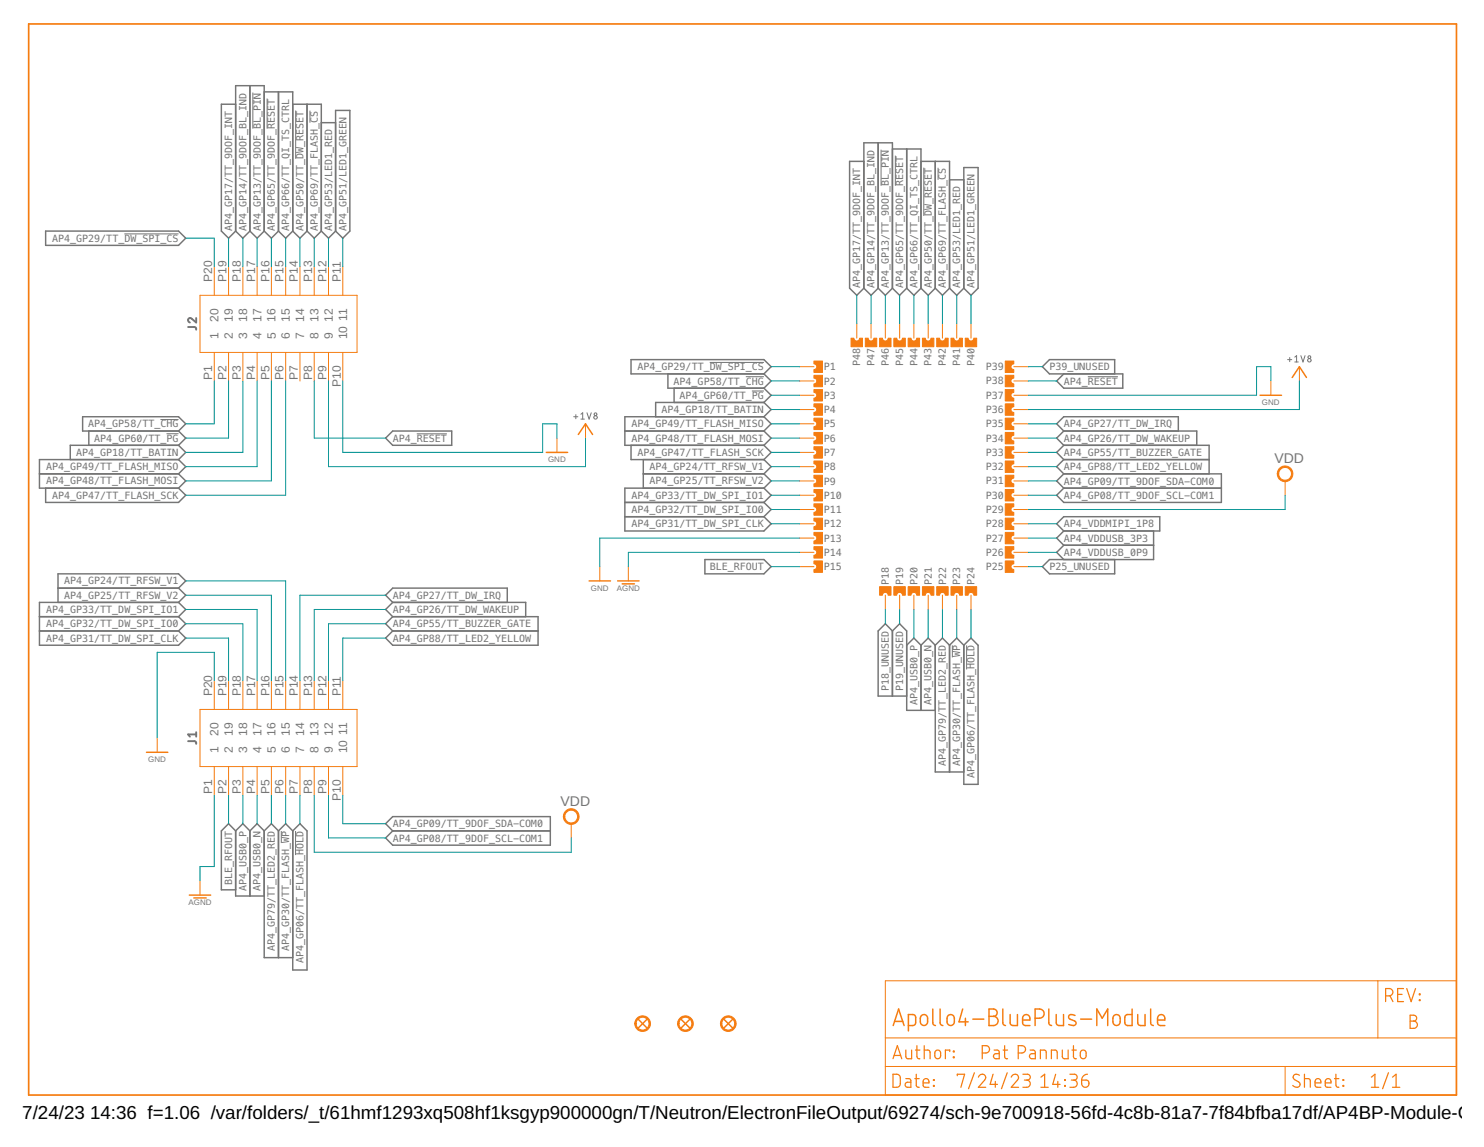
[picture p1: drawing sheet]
<svg xmlns="http://www.w3.org/2000/svg" width="279mm" height="216mm" viewBox="0 0 279 216" stroke-linecap="round" stroke-linejoin="round" font-family="sans-serif">
<g fill="none" stroke="#757575" stroke-width=".19">
<path d="M47.6 17.4v6.8M50.3 18.5v5.7M55.7 20.8v9.1M58.4 20.8v2.3M165.9 28.2v6.8M168.6 29.3v5.7M173.9 31.6v9M176.6 31.6v2.2M23.4 44h10.2M30.2 79h3.4M108 78.4h.8M108.4 78v.8"/>
<path d="M109.4 78l.3-.3v1.2M109.4 78.9h.6M110.5 77.7l.4 1.2 .4-1.2M133.6 68.2h10.2M140.4 70.9h3.4M141.6 73.6h2.2M204.8 70.9h5.7M242.4 67.7h.8M242.8 67.3v.8M243.8 67.2l.3-.2v1.1M243.8 68.1h.6M244.9 67l.4 1.1 .4-1.1"/>
<path d="M31.3 81.6h2.3M78.5 81.7h5.6M179.3 121.5v2.2M182 121.5v4.5M53 156.4v2.3M55.6 156.4v4.6"/>
<circle cx="112.1" cy="78" r=".26"/>
<circle cx="112.1" cy="78.6" r=".33"/>
<circle cx="246.5" cy="67.2" r=".26"/>
<circle cx="246.5" cy="67.8" r=".33"/>
</g>
<path d="M36.9 59.9v.8l-.8-.7a.42 .42 0 0 0-.7 .1 .42 .42 0 0 0 .4 .6M35.4 61.6h1.2l.3 .1v.4M35.4 139.5h1.3l.2 .2v.3M36.9 137.8v.9M36.9 138.2h-1.5l.4 .5" fill="none" stroke="#757575" stroke-width=".36"/>
<g fill="none" stroke="#757575" stroke-width=".28">
<path d="M44.4 19.6h-2.7v23.9l1.3 1.3 1.4-1.3M47.1 16.1v27.4M49.7 17.3h5.4v26.2M52.4 17.3v26.2M55.1 19.6h5.4v23.9M57.8 19.6v23.9M60.5 23.1h2.7M63.2 20.8h2.7v22.7l-1.4 1.3-1.3-1.3zM162.6 30.4h-2.6v23.9l1.3 1.3 1.3-1.3M165.3 26.9v27.4M168 28h5.4v26.3M170.7 28v26.3"/>
<path d="M173.4 30.4h5.4v23.9M176.1 30.4v23.9M178.8 33.8h2.7M181.5 31.5h2.6v22.8l-1.3 1.3-1.3-1.3zM8.6 43.5h25l1.4 1.3-1.4 1.4h-25zM44.4 43.5v-27.4h5.3v27.4M44.4 43.5l1.3 1.3 1.4-1.3M47.1 43.5l1.3 1.3 1.3-1.3M49.7 43.5l1.4 1.3 1.3-1.3M52.4 43.5l1.4 1.3 1.3-1.3M55.1 43.5l1.4 1.3 1.3-1.3M57.8 43.5l1.4 1.3 1.3-1.3"/>
<path d="M60.5 43.5l1.3 1.3 1.4-1.3M162.6 54.3v-27.4h5.4v27.4M162.6 54.3l1.4 1.3 1.3-1.3M165.3 54.3l1.4 1.3 1.3-1.3M168 54.3l1.4 1.3 1.3-1.3M170.7 54.3l1.4 1.3 1.3-1.3M173.4 54.3l1.4 1.3 1.3-1.3M176.1 54.3l1.3 1.3 1.4-1.3M178.8 54.3l1.3 1.3 1.4-1.3M15.6 78.4h18l1.4 1.4-1.4 1.3h-18zM118.8 67.7h25l1.4 1.3-1.4 1.4h-25zM125.8 70.4v2.7h18"/>
<path d="M126.9 73.1v2.7M143.8 78.4h-26.2v5.4h26.2M143.8 78.4l1.4 1.4-1.4 1.3M143.8 73.1l1.4 1.3-1.4 1.4M143.8 75.8h-20.4v2.6M143.8 70.4l1.4 1.3-1.4 1.4M143.8 75.8l1.4 1.3-1.4 1.3M200.3 70.4l-1.4 1.3 1.4 1.4h11.1v-2.7h-13.8l-1.3-1.4 1.3-1.3h12.3v2.7M7.4 89.2h26.2M8.6 91.9v2.7h25l1.4-1.4-1.4-1.3M16.7 81.1v2.7M33.6 83.8h-20.4v2.7"/>
<path d="M33.6 86.5h-26.2v5.4h26.2M33.6 81.1l1.4 1.4-1.4 1.3M33.6 83.8l1.4 1.4-1.4 1.3M33.6 89.2l1.4 1.3-1.4 1.4M33.6 86.5l1.4 1.3-1.4 1.4M72.6 82.5l1.3-1.4h11.1v2.7h-11.1zM117.6 97.3h26.2M117.6 81.1h26.2M117.6 94.6h26.2M118.8 83.8v2.7h25M121.1 89.2h22.7M121.1 86.5v5.4"/>
<path d="M143.8 91.9h-26.2v8h26.2l1.4-1.3-1.4-1.3M143.8 91.9l1.4 1.3-1.4 1.4M143.8 89.2l1.4 1.3-1.4 1.4M143.8 81.1l1.4 1.4-1.4 1.3M143.8 94.6l1.4 1.3-1.4 1.4M143.8 83.8l1.4 1.4-1.4 1.3M143.8 86.5l1.4 1.3-1.4 1.4M198.9 98.6l1.4-1.3h18.1v2.6h-18.1zM200.3 99.9l-1.4 1.4 1.4 1.3M200.3 81.1h25v2.7M200.3 83.8h27.3v5.4M200.3 89.2h29.7v5.4h-29.7l-1.4-1.4 1.4-1.3"/>
<path d="M200.3 81.1l-1.4-1.3 1.4-1.4h21.5v2.7M200.3 81.1l-1.4 1.4 1.4 1.3M200.3 86.5l-1.4 1.3 1.4 1.4M200.3 86.5h27.3M200.3 91.9h29.7M200.3 83.8l-1.4 1.4 1.4 1.3M200.3 89.2l-1.4 1.3 1.4 1.4M217.2 99.9v5.4h-19.6l-1.3 1.4 1.3 1.3h12.3v-2.7M7.4 116.1h26.2M7.4 118.8h26.2M10.9 110.7h22.7M33.6 110.7l1.4-1.4-1.4-1.3h-22.7v5.4"/>
<path d="M33.6 113.4h-26.2v8.1h26.2l1.4-1.4-1.4-1.3M33.6 110.7l1.4 1.3-1.4 1.4M33.6 116.1l1.4 1.3-1.4 1.4M33.6 113.4l1.4 1.3-1.4 1.4M73.9 113.4l-1.3-1.4 1.3-1.3h21.6v2.7M73.9 113.4h25.1v2.7M73.9 113.4l-1.3 1.3 1.3 1.4M73.9 116.1h27.4v5.4h-27.4l-1.3-1.4 1.3-1.3M73.9 118.8h27.4M73.9 116.1l-1.3 1.3 1.3 1.4M132.7 105.3h11.1l1.4 1.4-1.4 1.3h-11.1zM168 118.8l1.4-1.4 1.3 1.4v14.9h5.4"/>
<path d="M168 118.8v12.2M168 118.8l-1.3-1.4-1.4 1.4v12.2h5.4M200.3 102.6l-1.4 1.4 1.4 1.3M200.3 102.6h16.9M170.7 121.5l1.4-1.4 1.3 1.4M173.4 121.5l1.4-1.4 1.3 1.4M173.4 121.5v12.2M176.1 121.5l1.3-1.4 1.4 1.4M176.1 121.5v23.8h5.4M178.8 121.5v23.8M178.8 121.5l1.3-1.4 1.4 1.4M182.8 120.1l1.3 1.4v26.1h-2.6v-26.1z"/>
<path d="M44.4 156.4l-1.4-1.4-1.3 1.4v11.1h2.7M44.4 156.4v12.3h5.3M44.4 156.4l1.3-1.4 1.4 1.4M47.1 156.4l1.3-1.4 1.3 1.4M47.1 156.4v12.3M49.7 156.4v23.9h5.4M49.7 156.4l1.4-1.4 1.3 1.4M52.4 156.4v23.9M52.4 156.4l1.4-1.4 1.3 1.4M56.5 155l1.3 1.4v26.2h-2.7v-26.2zM72.6 155l1.3-1.3h29.7v5.4h-29.7l-1.3-1.4 1.3-1.3zM73.9 156.4h29.7"/>
</g>
<path d="M5.4 4.5h268.8v201.6h-268.8z" fill="none" stroke="#f57c10" stroke-width=".32"/>
<g fill="none" stroke="#f57c10" stroke-width=".23">
<path d="M168.1 199.3l.9-2.5 .8 2.5M168.3 198.7h1.3M170.5 197.7v1.2l.2 .3 .3 .1h.6v-1.6M172.4 197.7h.8M172.6 196.8v2.1l.2 .3 .4 .1M174 197.7l1 .1 .1 .3v1.2M174 196.8v2.5M176.1 197.8l.5-.1a.91 .91 0 0 1 .5 .8 .91 .91 0 0 1-.5 .8l-.3-.1-.3-.3zM178.8 197.9v-.2h-.8v1.6M179.5 197.8h.1v.2h-.1zM179.5 198.9h.1v.2h-.1zM184.9 198.2h.7a.69 .69 0 0 0 .7-.7 .69 .69 0 0 0-.7-.7h-.7v2.5"/>
<path d="M187.2 197.7h.7l.2 .2v1.4h-.6a.48 .48 0 0 1-.5-.5 .48 .48 0 0 1 .5-.5h.6M188.9 197.7h.8M189.1 196.8l.1 2.2 .2 .3h.3M191.7 198.2h.7a.69 .69 0 0 0 .7-.7 .69 .69 0 0 0-.7-.7h-.7v2.5M194 197.7h.7l.2 .4v1.2h-.6a.48 .48 0 0 1-.5-.5 .48 .48 0 0 1 .5-.5h.6M195.9 199.3v-1.6l1 .1 .1 1.5M198 199.3v-1.6l.9 .1 .2 .3v1.2M200 197.7v1.2l.1 .3 .3 .1h.7v-1.6M201.8 197.7h.8M202.1 196.8v2.1l.1 .3 .4 .1M203.5 197.8l.5-.1a.93 .93 0 0 1 0 1.6l-.3-.1a1.13 1.13 0 0 1-.2-1.4zM260.9 187.5h.7a.69 .69 0 0 0 .7-.7 .69 .69 0 0 0-.7-.7h-.7v2.4"/>
<path d="M261.7 187.5l.6 1M263.1 187.2h.9M264.2 186.1h-1.1v2.4h1.1M264.9 186.1l.8 2.4 .8-2.4M265.5 191.1h.7a.55 .55 0 0 1 .5 .5 .55 .55 0 0 1-.5 .6 .69 .69 0 0 1 .7 .7 .69 .69 0 0 1-.7 .7h-.7zM265.5 192.2h.7M267.2 187.1h.2v.1h-.2zM267.2 188.2h.2v.1h-.2zM168.1 202.2h.9l.5 .5v1.5l-.5 .4-.9 .1zM170.5 203l.7 .1 .3 .2v1.4h-.6a.48 .48 0 0 1-.5-.5 .48 .48 0 0 1 .5-.5h.6M172.2 203h.9M172.5 202.2v2.2l.3 .2 .3 .1"/>
<path d="M173.8 203.8h1.1a.58 .58 0 0 0-.4-.8 .58 .58 0 0 0-.7 .6l.1 1 1 .1M175.7 204.3h.2v.2h-.2zM175.7 203.2h.2v.2h-.2zM180.2 202.5v-.3h1.4l-.7 2.5M183.5 201.9l-1.1 3M184.2 202.8a.67 .67 0 0 1 1-.6 .67 .67 0 0 1 .2 1.1l-1.2 1.4h1.4M187 202.2l-.6 1.9h1.4M187.4 203.6v1.1M189.6 201.9l-1 3M190.4 202.8a.68 .68 0 0 1 1-.6 .68 .68 0 0 1 .2 1.1l-1.2 1.4h1.4M192.6 202.2h.8a.55 .55 0 0 1 .6 .6 .55 .55 0 0 1-.6 .5h-.5M193.3 203.3a.68 .68 0 0 1 .7 .7 .68 .68 0 0 1-.7 .7h-.7"/>
<path d="M196 204.7h1.4M196 202.8l.7-.6v2.5M198.8 202.2l-.6 1.9h1.4M199.2 203.6v1.1M200.4 203.2h.2v.2h-.2zM200.4 204.3h.2v.2h-.2zM201.4 202.2h.9a.55 .55 0 0 1 .5 .6 .55 .55 0 0 1-.5 .5h-.6M202.1 203.3a.68 .68 0 0 1 .7 .7 .68 .68 0 0 1-.7 .7h-.7M203.6 203.3h.9a.69 .69 0 0 1 .5 .8 .69 .69 0 0 1-.7 .6 .69 .69 0 0 1-.7-.7zM204.7 202.2a1.12 1.12 0 0 0-1.1 1.1M244.6 202.4a.62 .62 0 0 0-.9-.1 .62 .62 0 0 0 0 .9l.8 .4a.59 .59 0 0 1 .1 .9 .59 .59 0 0 1-.8 .1l-.4-.3M245.6 203l.8 .1 .3 .2v1.4"/>
<path d="M245.6 202.2v2.5M247.6 203.8h1.1a.58 .58 0 0 0-.4-.8 .58 .58 0 0 0-.7 .6l.1 1 1 .1M249.5 203.8h1.1a.57 .57 0 0 0-.4-.8 .57 .57 0 0 0-.7 .6l.1 1 1 .1M251.2 203h.9M251.5 202.2v2.1l.2 .3 .4 .1M252.9 204.3h.1v.2h-.1zM252.9 203.2h.1v.2h-.1zM258.2 204.7h1.4M258.2 202.8l.7-.6v2.5M261.4 201.9l-1.1 3M262.2 204.7h1.3M262.2 202.8l.6-.6v2.5"/>
</g>
<g fill="none" stroke="#f57c10" stroke-width=".28">
<path d="M237.2 74.4h4.1M243.3 71.1l1.3-2.1 1.4 2.1M102.8 85.2h4.1M108.9 81.8l1.3-2 1.4 2M110.9 109.3h4M116.3 109.3h4M117.1 109.9h2.3M27.6 141.6h4M35.6 168.5h4.1M36.5 169h2.3M120.2 191.9l1.6 1.6M121.8 191.9l-1.6 1.6"/>
<path d="M128.2 191.9l1.7 1.6M129.9 191.9l-1.7 1.6M136.3 191.9l1.6 1.6M137.9 191.9l-1.6 1.6M168.2 193l1-3.1 1 3.1M168.4 192.3h1.6M171 193h.9l.4-.2 .1-1.3a.54 .54 0 0 0-.5-.5h-.9v3.1M173.4 191.3a.69 .69 0 0 1 .8-.3 .69 .69 0 0 1 .4 .7v.6a.69 .69 0 0 1-.6 .7 .69 .69 0 0 1-.7-.7zM175.6 189.9v2.8l.5 .3M177 189.9v2.8l.2 .2 .3 .1M178.6 191.1l.4-.1 .4 .1a1.37 1.37 0 0 1 0 1.8 .67 .67 0 0 1-.7 .1 .67 .67 0 0 1-.4-.7v-.8zM181.3 189.9l-.7 2.4h1.7"/>
<path d="M181.8 191.7v1.3M183.2 191.8h2M186.2 189.9h.9a.69 .69 0 0 1 .6 .7 .69 .69 0 0 1-.6 .7 .87 .87 0 0 1 .8 .9 .87 .87 0 0 1-.8 .8h-.9zM186.2 191.3h.9M188.8 189.9v2.8l.5 .3M190.2 191v1.7l.2 .2 .3 .1h.9v-2M192.5 192h1.4a.72 .72 0 0 0-.5-1 .72 .72 0 0 0-.9 .7l.1 1.1 .4 .2h.9M194.9 191.7a1.53 1.53 0 0 0 1.5-.3 .87 .87 0 0 0 .1-1 .87 .87 0 0 0-.8-.5h-.8v3.1M197.5 189.9v2.8l.2 .2 .3 .1M198.9 191v1.7l.5 .3h.8v-2M202.4 191.1l-.5-.1a.47 .47 0 0 0-.7 .2 .47 .47 0 0 0 .3 .6l.8 .4a.45 .45 0 0 1 .3 .5 .45 .45 0 0 1-.5 .3l-.9-.2M203.5 191.8h2"/>
<path d="M206.5 193v-3.1l1 1.8 1.1-1.8v3.1M209.8 191.1l.4-.1a.67 .67 0 0 1 .7 .7 1.19 1.19 0 0 1-.3 1.2 .68 .68 0 0 1-.7 .1 .68 .68 0 0 1-.4-.7 1.27 1.27 0 0 1 .3-1.2zM213.1 189.9v3.1l-1.1-.1-.2-.4 .1-1.3 .2-.2h1M214.2 191v1.7l.2 .2 .3 .1h.9v-2M216.6 189.9l.1 2.8 .4 .3M217.9 192h1.4a.72 .72 0 0 0-.5-1 .72 .72 0 0 0-.9 .7l.1 1.1 .5 .2h.8"/>
</g>
<g fill="none" stroke="#f57c10" stroke-width=".19">
<path d="M37.7 55.6h29.5v10.7h-29.5zM40.3 50.2v5.4M43 50.2v5.4M45.7 50.2v5.4M48.4 50.2v5.4M51.1 50.2v5.4M53.8 50.2v5.4M56.5 50.2v5.4M59.2 50.2v5.4M61.8 50.2v5.4M64.5 50.2v5.4M40.3 66.3v5.4"/>
<path d="M43 66.3v5.4M45.7 66.3v5.4M48.4 66.3v5.4M51.1 66.3v5.4M53.8 66.3v5.4M56.5 66.3v5.4M59.2 66.3v5.4M61.8 66.3v5.4M64.5 66.3v5.4M110.2 79.8v2.7M150.6 69h2.6M150.6 71.7h2.6"/>
<path d="M150.6 74.4h2.6M150.6 77.1h2.6M150.6 79.8h2.6M161.3 61v2.6M164 61v2.6M166.7 61v2.6M169.4 61v2.6M172.1 61v2.6M174.8 61v2.6M177.4 61v2.6M180.1 61v2.6M182.8 61v2.6"/>
<path d="M190.9 69h2.7M190.9 71.7h2.7M190.9 74.4h2.7M190.9 77.1h2.7M190.9 79.8h2.7M239.3 71.7v2.7M244.6 69v2.7M104.9 82.5v2.7M150.6 82.5h2.6M150.6 85.2h2.6M150.6 87.8h2.6M150.6 90.5h2.6"/>
<path d="M150.6 93.2h2.6M150.6 95.9h2.6M150.6 98.6h2.6M190.9 82.5h2.7M190.9 85.2h2.7M190.9 87.8h2.7M190.9 90.5h2.7M190.9 93.2h2.7M190.9 95.9h2.7M190.9 98.6h2.7M242 90.5v2.7M112.9 106.7v2.6"/>
<path d="M118.3 106.7v2.6M150.6 101.3h2.6M150.6 104h2.6M150.6 106.7h2.6M166.7 112v2.7M169.4 112v2.7M172.1 112v2.7M174.8 112v2.7M177.4 112v2.7M180.1 112v2.7M182.8 112v2.7M190.9 101.3h2.7"/>
<path d="M190.9 104h2.7M190.9 106.7h2.7M29.6 138.9v2.7M37.7 133.5h29.5v10.8h-29.5zM40.3 128.2v5.3M43 128.2v5.3M45.7 128.2v5.3M48.4 128.2v5.3M51.1 128.2v5.3M53.8 128.2v5.3M56.5 128.2v5.3M59.2 128.2v5.3"/>
<path d="M61.8 128.2v5.3M64.5 128.2v5.3M40.3 144.3v5.4M43 144.3v5.4M45.7 144.3v5.4M48.4 144.3v5.4M51.1 144.3v5.4M53.8 144.3v5.4M56.5 144.3v5.4M59.2 144.3v5.4M61.8 144.3v5.4M64.5 144.3v5.4"/>
<path d="M107.5 155v2.7M37.7 165.8v2.7M166.7 184.6h107.5v21.5h-107.5zM166.7 195.4h107.5M259.4 184.6v10.8M166.7 200.7h107.5M242 200.7v5.4"/>
</g>
<g fill="#f57c10" stroke="#f57c10" stroke-width=".19">
<path d="M119.9 191.7a1.48 1.48 0 0 1 2.3 .2 1.48 1.48 0 0 1-.8 2.2 1.48 1.48 0 0 1-1.9-1.4h.3a1.21 1.21 0 0 1 1.8-1 1.21 1.21 0 0 1 .1 2 1.21 1.21 0 0 1-1.9-.7v-.3h-.3z" fill-rule="evenodd"/>
<path d="M128 191.7a1.48 1.48 0 0 1 2.3 .2 1.48 1.48 0 0 1-.9 2.2 1.48 1.48 0 0 1-1.8-1.4h.2a1.21 1.21 0 0 1 1.8-1 1.21 1.21 0 0 1 .2 2 1.21 1.21 0 0 1-1.9-.7l-.1-.3h-.2z" fill-rule="evenodd"/>
<path d="M136 191.7a1.48 1.48 0 0 1 2.4 .2 1.48 1.48 0 0 1-.9 2.2 1.48 1.48 0 0 1-1.9-1.4h.3a1.21 1.21 0 0 1 1.8-1 1.21 1.21 0 0 1 .1 2 1.21 1.21 0 0 1-1.9-.7v-.3h-.3z" fill-rule="evenodd"/>
<path d="M153.2 68h1.7v2.1h-1.7v-.5a.54 .54 0 0 0 .6-.6 .54 .54 0 0 0-.6-.5z" fill-rule="evenodd"/>
<path d="M153.2 70.6h1.7v2.2h-1.7v-.5a.54 .54 0 0 0 .6-.6 .54 .54 0 0 0-.6-.5z" fill-rule="evenodd"/>
<path d="M153.2 73.3h1.7v2.2h-1.7v-.6a.54 .54 0 0 0 .6-.5 .54 .54 0 0 0-.6-.5z" fill-rule="evenodd"/>
<path d="M153.2 76h1.7v2.2h-1.7v-.6a.54 .54 0 0 0 .6-.5 .54 .54 0 0 0-.6-.5z" fill-rule="evenodd"/>
<path d="M153.2 78.7h1.7v2.2h-1.7v-.6a.54 .54 0 0 0 .6-.5 .54 .54 0 0 0-.6-.6z" fill-rule="evenodd"/>
<path d="M153.2 81.4h1.7v2.1h-1.7v-.5a.54 .54 0 0 0 .6-.5 .54 .54 0 0 0-.6-.6z" fill-rule="evenodd"/>
<path d="M153.2 84.1h1.7v2.1h-1.7v-.5a.54 .54 0 0 0 .6-.5 .54 .54 0 0 0-.6-.6z" fill-rule="evenodd"/>
<path d="M153.2 86.8h1.7v2.1h-1.7v-.5a.54 .54 0 0 0 .6-.6 .54 .54 0 0 0-.6-.5z" fill-rule="evenodd"/>
<path d="M153.2 89.5h1.7v2.1h-1.7v-.5a.54 .54 0 0 0 .6-.6 .54 .54 0 0 0-.6-.5z" fill-rule="evenodd"/>
<path d="M153.2 92.1h1.7v2.2h-1.7v-.5a.54 .54 0 0 0 .6-.6 .54 .54 0 0 0-.6-.5z" fill-rule="evenodd"/>
<path d="M153.2 94.8h1.7v2.2h-1.7v-.6a.54 .54 0 0 0 .6-.5 .54 .54 0 0 0-.6-.5z" fill-rule="evenodd"/>
<path d="M153.2 97.5h1.7v2.2h-1.7v-.6a.54 .54 0 0 0 .6-.5 .54 .54 0 0 0-.6-.5z" fill-rule="evenodd"/>
<path d="M153.2 100.2h1.7v2.2h-1.7v-.6a.54 .54 0 0 0 .6-.5 .54 .54 0 0 0-.6-.6z" fill-rule="evenodd"/>
<path d="M153.2 102.9h1.7v2.2h-1.7v-.6a.54 .54 0 0 0 .6-.5 .54 .54 0 0 0-.6-.6z" fill-rule="evenodd"/>
<path d="M153.2 105.6h1.7v2.1h-1.7v-.5a.54 .54 0 0 0 .6-.5 .54 .54 0 0 0-.6-.6z" fill-rule="evenodd"/>
<path d="M165.6 110.4h2.2v1.6h-.6a.54 .54 0 0 0-.5-.5 .54 .54 0 0 0-.6 .5h-.5z" fill-rule="evenodd"/>
<path d="M168.3 110.4h2.1v1.6h-.5a.54 .54 0 0 0-.5-.5 .54 .54 0 0 0-.6 .5h-.5z" fill-rule="evenodd"/>
<path d="M171 110.4h2.1v1.6h-.5a.54 .54 0 0 0-.5-.5 .54 .54 0 0 0-.6 .5h-.5z" fill-rule="evenodd"/>
<path d="M173.7 110.4h2.1v1.6h-.5a.54 .54 0 0 0-.6-.5 .54 .54 0 0 0-.5 .5h-.5z" fill-rule="evenodd"/>
<path d="M176.4 110.4h2.1v1.6h-.5a.54 .54 0 0 0-.6-.5 .54 .54 0 0 0-.5 .5h-.5z" fill-rule="evenodd"/>
<path d="M179 110.4h2.2v1.6h-.5a.54 .54 0 0 0-.6-.5 .54 .54 0 0 0-.5 .5h-.6z" fill-rule="evenodd"/>
<path d="M181.7 110.4h2.2v1.6h-.6a.54 .54 0 0 0-.5-.5 .54 .54 0 0 0-.5 .5h-.6z" fill-rule="evenodd"/>
<path d="M189.3 102.9h1.6v.5a.54 .54 0 0 0-.6 .6 .54 .54 0 0 0 .6 .5v.6h-1.6z" fill-rule="evenodd"/>
<path d="M189.3 100.2h1.6v.5a.54 .54 0 0 0-.6 .6 .54 .54 0 0 0 .6 .5v.6h-1.6z" fill-rule="evenodd"/>
<path d="M189.3 97.5h1.6v.6a.54 .54 0 0 0-.6 .5 .54 .54 0 0 0 .6 .5v.6h-1.6z" fill-rule="evenodd"/>
<path d="M189.3 94.8h1.6v.6a.54 .54 0 0 0-.6 .5 .54 .54 0 0 0 .6 .5v.6h-1.6z" fill-rule="evenodd"/>
<path d="M189.3 92.1h1.6v.6a.54 .54 0 0 0-.6 .5 .54 .54 0 0 0 .6 .6v.5h-1.6z" fill-rule="evenodd"/>
<path d="M189.3 89.5h1.6v.5a.54 .54 0 0 0-.6 .5 .54 .54 0 0 0 .6 .6v.5h-1.6z" fill-rule="evenodd"/>
<path d="M189.3 86.8h1.6v.5a.54 .54 0 0 0-.6 .5 .54 .54 0 0 0 .6 .6v.5h-1.6z" fill-rule="evenodd"/>
<path d="M189.3 84.1h1.6v.5a.54 .54 0 0 0-.6 .6 .54 .54 0 0 0 .6 .5v.5h-1.6z" fill-rule="evenodd"/>
<path d="M189.3 81.4h1.6v.5a.54 .54 0 0 0-.6 .6 .54 .54 0 0 0 .6 .5v.5h-1.6z" fill-rule="evenodd"/>
<path d="M189.3 78.7h1.6v.5a.54 .54 0 0 0-.6 .6 .54 .54 0 0 0 .6 .5v.6h-1.6z" fill-rule="evenodd"/>
<path d="M189.3 105.6h1.6v.5a.54 .54 0 0 0-.6 .6 .54 .54 0 0 0 .6 .5v.5h-1.6z" fill-rule="evenodd"/>
<path d="M189.3 68h1.6v.5a.54 .54 0 0 0-.6 .5 .54 .54 0 0 0 .6 .6v.5h-1.6z" fill-rule="evenodd"/>
<path d="M189.3 70.6h1.6v.6a.54 .54 0 0 0-.6 .5 .54 .54 0 0 0 .6 .6v.5h-1.6z" fill-rule="evenodd"/>
<path d="M189.3 76h1.6v.6a.54 .54 0 0 0-.6 .5 .54 .54 0 0 0 .6 .5v.6h-1.6z" fill-rule="evenodd"/>
<path d="M189.3 73.3h1.6v.6a.54 .54 0 0 0-.6 .5 .54 .54 0 0 0 .6 .5v.6h-1.6z" fill-rule="evenodd"/>
<path d="M181.7 63.7h.6a.54 .54 0 0 0 .5 .5 .54 .54 0 0 0 .5-.5h.6v1.6h-2.2z" fill-rule="evenodd"/>
<path d="M179 63.7h.6a.54 .54 0 0 0 .5 .5 .54 .54 0 0 0 .6-.5h.5v1.6h-2.2z" fill-rule="evenodd"/>
<path d="M176.4 63.7h.5a.54 .54 0 0 0 .5 .5 .54 .54 0 0 0 .6-.5h.5v1.6h-2.1z" fill-rule="evenodd"/>
<path d="M173.7 63.7h.5a.54 .54 0 0 0 .5 .5 .54 .54 0 0 0 .6-.5h.5v1.6h-2.1z" fill-rule="evenodd"/>
<path d="M171 63.7h.5a.54 .54 0 0 0 .6 .5 .54 .54 0 0 0 .5-.5h.5v1.6h-2.1z" fill-rule="evenodd"/>
<path d="M168.3 63.7h.5a.54 .54 0 0 0 .6 .5 .54 .54 0 0 0 .5-.5h.5v1.6h-2.1z" fill-rule="evenodd"/>
<path d="M165.6 63.7h.5a.54 .54 0 0 0 .6 .5 .54 .54 0 0 0 .5-.5h.6v1.6h-2.2z" fill-rule="evenodd"/>
<path d="M162.9 63.7h.6a.54 .54 0 0 0 .5 .5 .54 .54 0 0 0 .5-.5h.6v1.6h-2.2z" fill-rule="evenodd"/>
<path d="M160.2 63.7h.6a.54 .54 0 0 0 .5 .5 .54 .54 0 0 0 .5-.5h.6v1.6h-2.2z" fill-rule="evenodd"/>
<path d="M240.8 88.2a1.47 1.47 0 0 1 2.4 .2 1.47 1.47 0 0 1-.8 2.2 1.47 1.47 0 0 1-1.9-1.4h.2a1.21 1.21 0 0 1 1.8-1 1.21 1.21 0 0 1 .2 2 1.21 1.21 0 0 1-1.9-.7l-.1-.3h-.2z" fill-rule="evenodd"/>
<path d="M106.4 152.7a1.48 1.48 0 0 1 2.4 .2 1.48 1.48 0 0 1-.8 2.2 1.48 1.48 0 0 1-1.9-1.4h.2a1.21 1.21 0 0 1 1.8-1 1.21 1.21 0 0 1 .2 2 1.21 1.21 0 0 1-1.9-.7l-.1-.3h-.2z" fill-rule="evenodd"/>
</g>
<g fill="none" stroke="#009292" stroke-width=".19">
<path d="M35 44.8h5.3v5.4M43 44.8v5.4M45.7 44.8v5.4M48.4 44.8v5.4M51.1 44.8v5.4M53.8 44.8v5.4M56.5 44.8v5.4M59.2 44.8v5.4M61.8 44.8v5.4M64.5 44.8v5.4M161.3 55.6v5.4M164 55.6v5.4"/>
<path d="M166.7 55.6v5.4M169.4 55.6v5.4M172.1 55.6v5.4M174.8 55.6v5.4M177.4 55.6v5.4M180.1 55.6v5.4M182.8 55.6v5.4M40.3 71.7v8.1h-5.3M43 71.7v10.8h-8M45.7 71.7v13.5h-10.7M48.4 71.7v16.1h-13.4M51.1 71.7v18.8h-16.1"/>
<path d="M53.8 71.7v21.5h-18.8M59.2 71.7v10.8h13.4M61.8 71.7v16.1h48.4v-5.3M64.5 71.7v13.5h37.7v-5.4h2.7v2.7M145.2 74.4h5.4M145.2 69h5.4M145.2 79.8h5.4M145.2 77.1h5.4M145.2 71.7h5.4M193.6 69h2.7M193.6 79.8h5.3M193.6 71.7h5.3"/>
<path d="M239.3 71.7v-2.7h-2.7v5.4h-43M244.6 71.7v5.4h-51M145.2 85.2h5.4M145.2 95.9h5.4M145.2 98.6h5.4M145.2 87.8h5.4M145.2 82.5h5.4M145.2 90.5h5.4M145.2 93.2h5.4M193.6 85.2h5.3M193.6 98.6h5.3M193.6 87.8h5.3"/>
<path d="M193.6 82.5h5.3M193.6 90.5h5.3M193.6 93.2h5.3M242 93.2v2.7h-48.4M35 114.7h13.4v13.5M35 117.4h10.7v10.8M35 112h16.1v16.2M35 109.3h18.8v18.9M72.6 114.7h-13.4v13.5M72.6 117.4h-10.8v10.8M72.6 112h-16.1v16.2M145.2 106.7h5.4"/>
<path d="M150.6 101.3h-37.7v5.4M150.6 104h-32.3v2.7M166.7 114.7v2.7M169.4 114.7v2.7M172.1 114.7v5.4M174.8 114.7v5.4M177.4 114.7v5.4M180.1 114.7v5.4M182.8 114.7v5.4M193.6 101.3h5.3M193.6 104h5.3M193.6 106.7h2.7"/>
<path d="M35 120.1h8v8.1M40.3 128.2v-5.4h-10.7v16.1M72.6 120.1h-8.1v8.1M40.3 149.7v13.4h-2.6v2.7M43 149.7v5.3M45.7 149.7v5.3M48.4 149.7v5.3M51.1 149.7v5.3M53.8 149.7v5.3M56.5 149.7v5.3M59.2 149.7v10.7h48.3v-2.7M61.8 149.7v8h10.8"/>
<path d="M64.5 149.7v5.3h8.1"/>
</g>
<g font-size="3.5">
<text x="4.2" y="210.7">7/24/23</text>
<text x="17" y="210.7">14:36 f=1.06 /var/folders/_t/61hmf1293xq508hf1ksgyp900000gn/T/Neutron/ElectronFileOutput/69274/sch-9e700918-56fd-4c8b-81a7-7f84bfba17df/AP4BP-Module-Carr</text>
</g>
<g font-size="2.6" fill="#757575">
<text x="239.9" y="87.2">VDD</text>
<text x="105.5" y="151.7">VDD</text>
</g>
<g font-size="2.3" fill="#757575">
<text x="40" y="53.1" transform="rotate(-90 40 53.1)">P20</text>
<text x="42.7" y="53.1" transform="rotate(-90 42.7 53.1)">P19</text>
<text x="45.3" y="53.1" transform="rotate(-90 45.3 53.1)">P18</text>
<text x="48" y="53.1" transform="rotate(-90 48 53.1)">P17</text>
<text x="50.7" y="53.1" transform="rotate(-90 50.7 53.1)">P16</text>
<text x="53.4" y="53.1" transform="rotate(-90 53.4 53.1)">P15</text>
<text x="56.1" y="53.1" transform="rotate(-90 56.1 53.1)">P14</text>
<text x="58.8" y="53.1" transform="rotate(-90 58.8 53.1)">P13</text>
<text x="61.5" y="53.1" transform="rotate(-90 61.5 53.1)">P12</text>
<text x="64.2" y="53.1" transform="rotate(-90 64.2 53.1)">P11</text>
<text x="41.1" y="60.6" transform="rotate(-90 41.1 60.6)">20</text>
<text x="41.1" y="63.9" transform="rotate(-90 41.1 63.9)">1</text>
<text x="43.8" y="60.6" transform="rotate(-90 43.8 60.6)">19</text>
<text x="43.8" y="63.9" transform="rotate(-90 43.8 63.9)">2</text>
<text x="46.5" y="60.6" transform="rotate(-90 46.5 60.6)">18</text>
<text x="46.5" y="63.9" transform="rotate(-90 46.5 63.9)">3</text>
<text x="49.2" y="60.6" transform="rotate(-90 49.2 60.6)">17</text>
<text x="49.2" y="63.9" transform="rotate(-90 49.2 63.9)">4</text>
<text x="51.9" y="60.6" transform="rotate(-90 51.9 60.6)">16</text>
<text x="51.9" y="63.9" transform="rotate(-90 51.9 63.9)">5</text>
<text x="54.6" y="60.6" transform="rotate(-90 54.6 60.6)">15</text>
<text x="54.6" y="63.9" transform="rotate(-90 54.6 63.9)">6</text>
<text x="57.3" y="60.6" transform="rotate(-90 57.3 60.6)">14</text>
<text x="57.3" y="63.9" transform="rotate(-90 57.3 63.9)">7</text>
<text x="60" y="60.6" transform="rotate(-90 60 60.6)">13</text>
<text x="60" y="63.9" transform="rotate(-90 60 63.9)">8</text>
<text x="62.6" y="60.6" transform="rotate(-90 62.6 60.6)">12</text>
<text x="62.7" y="63.9" transform="rotate(-90 62.7 63.9)">9</text>
<text x="65.3" y="60.4" transform="rotate(-90 65.3 60.4)">11</text>
<text x="65.3" y="63.9" transform="rotate(-90 65.3 63.9)">10</text>
<text x="40" y="71.6" transform="rotate(-90 40 71.6)">P1</text>
<text x="42.7" y="71.6" transform="rotate(-90 42.7 71.6)">P2</text>
<text x="45.3" y="71.6" transform="rotate(-90 45.3 71.6)">P3</text>
<text x="48" y="71.6" transform="rotate(-90 48 71.6)">P4</text>
<text x="50.7" y="71.6" transform="rotate(-90 50.7 71.6)">P5</text>
<text x="53.4" y="71.6" transform="rotate(-90 53.4 71.6)">P6</text>
<text x="56.1" y="71.6" transform="rotate(-90 56.1 71.6)">P7</text>
<text x="58.8" y="71.6" transform="rotate(-90 58.8 71.6)">P8</text>
<text x="61.5" y="71.6" transform="rotate(-90 61.5 71.6)">P9</text>
<text x="64.2" y="72.8" transform="rotate(-90 64.2 72.8)">P10</text>
<text x="40" y="131.1" transform="rotate(-90 40 131.1)">P20</text>
<text x="42.7" y="131.1" transform="rotate(-90 42.7 131.1)">P19</text>
<text x="45.3" y="131.1" transform="rotate(-90 45.3 131.1)">P18</text>
<text x="48" y="131.1" transform="rotate(-90 48 131.1)">P17</text>
<text x="50.7" y="131.1" transform="rotate(-90 50.7 131.1)">P16</text>
<text x="53.4" y="131.1" transform="rotate(-90 53.4 131.1)">P15</text>
<text x="56.1" y="131.1" transform="rotate(-90 56.1 131.1)">P14</text>
<text x="58.8" y="131.1" transform="rotate(-90 58.8 131.1)">P13</text>
<text x="61.5" y="131.1" transform="rotate(-90 61.5 131.1)">P12</text>
<text x="64.2" y="131.1" transform="rotate(-90 64.2 131.1)">P11</text>
<text x="41.1" y="138.5" transform="rotate(-90 41.1 138.5)">20</text>
<text x="41.1" y="141.8" transform="rotate(-90 41.1 141.8)">1</text>
<text x="43.8" y="138.5" transform="rotate(-90 43.8 138.5)">19</text>
<text x="43.8" y="141.8" transform="rotate(-90 43.8 141.8)">2</text>
<text x="46.5" y="138.5" transform="rotate(-90 46.5 138.5)">18</text>
<text x="46.5" y="141.8" transform="rotate(-90 46.5 141.8)">3</text>
<text x="49.2" y="138.5" transform="rotate(-90 49.2 138.5)">17</text>
<text x="49.2" y="141.8" transform="rotate(-90 49.2 141.8)">4</text>
<text x="51.9" y="138.5" transform="rotate(-90 51.9 138.5)">16</text>
<text x="51.9" y="141.8" transform="rotate(-90 51.9 141.8)">5</text>
<text x="54.6" y="138.5" transform="rotate(-90 54.6 138.5)">15</text>
<text x="54.6" y="141.8" transform="rotate(-90 54.6 141.8)">6</text>
<text x="57.3" y="138.5" transform="rotate(-90 57.3 138.5)">14</text>
<text x="57.3" y="141.8" transform="rotate(-90 57.3 141.8)">7</text>
<text x="60" y="138.5" transform="rotate(-90 60 138.5)">13</text>
<text x="60" y="141.8" transform="rotate(-90 60 141.8)">8</text>
<text x="62.6" y="138.5" transform="rotate(-90 62.6 138.5)">12</text>
<text x="62.7" y="141.8" transform="rotate(-90 62.7 141.8)">9</text>
<text x="65.3" y="138.4" transform="rotate(-90 65.3 138.4)">11</text>
<text x="65.3" y="141.8" transform="rotate(-90 65.3 141.8)">10</text>
<text x="40" y="149.5" transform="rotate(-90 40 149.5)">P1</text>
<text x="42.7" y="149.5" transform="rotate(-90 42.7 149.5)">P2</text>
<text x="45.3" y="149.5" transform="rotate(-90 45.3 149.5)">P3</text>
<text x="48" y="149.5" transform="rotate(-90 48 149.5)">P4</text>
<text x="50.7" y="149.5" transform="rotate(-90 50.7 149.5)">P5</text>
<text x="53.4" y="149.5" transform="rotate(-90 53.4 149.5)">P6</text>
<text x="56.1" y="149.5" transform="rotate(-90 56.1 149.5)">P7</text>
<text x="58.8" y="149.5" transform="rotate(-90 58.8 149.5)">P8</text>
<text x="61.5" y="149.5" transform="rotate(-90 61.5 149.5)">P9</text>
<text x="64.2" y="150.8" transform="rotate(-90 64.2 150.8)">P10</text>
</g>
<g font-size="1.9" fill="#757575">
<text x="9.8" y="45.5">AP4_GP29/TT_DW_SPI_CS</text>
<text x="43.7" y="43.5" transform="rotate(-90 43.7 43.5)">AP4_GP17/TT_9DOF_INT</text>
<text x="46.4" y="43.5" transform="rotate(-90 46.4 43.5)">AP4_GP14/TT_9DOF_BL_IND</text>
<text x="49.1" y="43.5" transform="rotate(-90 49.1 43.5)">AP4_GP13/TT_9DOF_BL_PIN</text>
<text x="51.8" y="43.5" transform="rotate(-90 51.8 43.5)">AP4_GP65/TT_9DOF_RESET</text>
<text x="54.5" y="43.5" transform="rotate(-90 54.5 43.5)">AP4_GP66/TT_QI_TS_CTRL</text>
<text x="57.1" y="43.5" transform="rotate(-90 57.1 43.5)">AP4_GP50/TT_DW_RESET</text>
<text x="59.8" y="43.5" transform="rotate(-90 59.8 43.5)">AP4_GP69/TT_FLASH_CS</text>
<text x="62.5" y="43.5" transform="rotate(-90 62.5 43.5)">AP4_GP53/LED1_RED</text>
<text x="65.2" y="43.5" transform="rotate(-90 65.2 43.5)">AP4_GP51/LED1_GREEN</text>
<text x="162" y="54.2" transform="rotate(-90 162 54.2)">AP4_GP17/TT_9DOF_INT</text>
<text x="164.7" y="54.2" transform="rotate(-90 164.7 54.2)">AP4_GP14/TT_9DOF_BL_IND</text>
<text x="167.4" y="54.2" transform="rotate(-90 167.4 54.2)">AP4_GP13/TT_9DOF_BL_PIN</text>
<text x="170" y="54.2" transform="rotate(-90 170 54.2)">AP4_GP65/TT_9DOF_RESET</text>
<text x="172.7" y="54.2" transform="rotate(-90 172.7 54.2)">AP4_GP66/TT_QI_TS_CTRL</text>
<text x="175.4" y="54.2" transform="rotate(-90 175.4 54.2)">AP4_GP50/TT_DW_RESET</text>
<text x="178.1" y="54.2" transform="rotate(-90 178.1 54.2)">AP4_GP69/TT_FLASH_CS</text>
<text x="180.8" y="54.2" transform="rotate(-90 180.8 54.2)">AP4_GP53/LED1_RED</text>
<text x="183.5" y="54.2" transform="rotate(-90 183.5 54.2)">AP4_GP51/LED1_GREEN</text>
<text x="120" y="69.7">AP4_GP29/TT_DW_SPI_CS</text>
<text x="155.1" y="69.7">P1</text>
<text x="162" y="68.9" transform="rotate(-90 162 68.9)">P48</text>
<text x="164.7" y="68.9" transform="rotate(-90 164.7 68.9)">P47</text>
<text x="167.3" y="68.9" transform="rotate(-90 167.3 68.9)">P46</text>
<text x="170" y="68.9" transform="rotate(-90 170 68.9)">P45</text>
<text x="172.7" y="68.9" transform="rotate(-90 172.7 68.9)">P44</text>
<text x="175.4" y="68.9" transform="rotate(-90 175.4 68.9)">P43</text>
<text x="178.1" y="68.9" transform="rotate(-90 178.1 68.9)">P42</text>
<text x="180.8" y="68.9" transform="rotate(-90 180.8 68.9)">P41</text>
<text x="183.5" y="68.9" transform="rotate(-90 183.5 68.9)">P40</text>
<text x="185.6" y="69.7">P39</text>
<text x="197.6" y="69.7">P39_UNUSED</text>
<text x="124.6" y="77.8">AP4_GP18/TT_BATIN</text>
<text x="126.8" y="72.4">AP4_GP58/TT_CHG</text>
<text x="128" y="75.1">AP4_GP60/TT_PG</text>
<text x="155.1" y="72.4">P2</text>
<text x="155.1" y="75.1">P3</text>
<text x="155.1" y="77.8">P4</text>
<text x="185.6" y="72.4">P38</text>
<text x="185.6" y="77.8">P36</text>
<text x="185.6" y="75.1">P37</text>
<text x="200.3" y="72.4">AP4_RESET</text>
<text x="16.6" y="80.4">AP4_GP58/TT_CHG</text>
<text x="17.7" y="83.1">AP4_GP60/TT_PG</text>
<text x="73.9" y="83.1">AP4_RESET</text>
<text x="118.9" y="83.1">AP4_GP48/TT_FLASH_MOSI</text>
<text x="118.9" y="80.4">AP4_GP49/TT_FLASH_MISO</text>
<text x="155.1" y="80.5">P5</text>
<text x="155.1" y="83.1">P6</text>
<text x="185.6" y="83.1">P34</text>
<text x="185.6" y="80.4">P35</text>
<text x="200.3" y="80.5">AP4_GP27/TT_DW_IRQ</text>
<text x="200.3" y="83.1">AP4_GP26/TT_DW_WAKEUP</text>
<text x="8.7" y="88.5">AP4_GP49/TT_FLASH_MISO</text>
<text x="14.3" y="85.8">AP4_GP18/TT_BATIN</text>
<text x="120" y="85.8">AP4_GP47/TT_FLASH_SCK</text>
<text x="122.3" y="88.5">AP4_GP24/TT_RFSW_V1</text>
<text x="155.1" y="85.8">P7</text>
<text x="155.1" y="88.5">P8</text>
<text x="185.6" y="88.5">P32</text>
<text x="185.6" y="85.8">P33</text>
<text x="200.3" y="88.5">AP4_GP88/TT_LED2_YELLOW</text>
<text x="200.3" y="85.8">AP4_GP55/TT_BUZZER_GATE</text>
<text x="8.7" y="91.2">AP4_GP48/TT_FLASH_MOSI</text>
<text x="9.8" y="93.9">AP4_GP47/TT_FLASH_SCK</text>
<text x="118.9" y="93.9">AP4_GP33/TT_DW_SPI_IO1</text>
<text x="122.3" y="91.2">AP4_GP25/TT_RFSW_V2</text>
<text x="155.1" y="91.2">P9</text>
<text x="155.1" y="93.9">P10</text>
<text x="185.6" y="93.9">P30</text>
<text x="185.6" y="91.2">P31</text>
<text x="200.3" y="91.2">AP4_GP09/TT_9DOF_SDA-COM0</text>
<text x="200.3" y="93.9">AP4_GP08/TT_9DOF_SCL-COM1</text>
<text x="118.9" y="99.3">AP4_GP31/TT_DW_SPI_CLK</text>
<text x="118.9" y="96.6">AP4_GP32/TT_DW_SPI_IO0</text>
<text x="155.1" y="96.6">P11</text>
<text x="155.1" y="99.3">P12</text>
<text x="155.1" y="102">P13</text>
<text x="185.6" y="101.9">P27</text>
<text x="185.6" y="99.3">P28</text>
<text x="185.6" y="96.6">P29</text>
<text x="200.3" y="102">AP4_VDDUSB_3P3</text>
<text x="200.3" y="99.3">AP4_VDDMIPI_1P8</text>
<text x="133.6" y="107.3">BLE_RFOUT</text>
<text x="155.1" y="104.7">P14</text>
<text x="155.1" y="107.3">P15</text>
<text x="185.6" y="104.6">P26</text>
<text x="185.6" y="107.3">P25</text>
<text x="197.6" y="107.3">P25_UNUSED</text>
<text x="200.3" y="104.6">AP4_VDDUSB_0P9</text>
<text x="12.1" y="112.7">AP4_GP25/TT_RFSW_V2</text>
<text x="12.1" y="110">AP4_GP24/TT_RFSW_V1</text>
<text x="73.9" y="112.7">AP4_GP27/TT_DW_IRQ</text>
<text x="167.4" y="110.2" transform="rotate(-90 167.4 110.2)">P18</text>
<text x="170" y="110.2" transform="rotate(-90 170 110.2)">P19</text>
<text x="172.7" y="110.2" transform="rotate(-90 172.7 110.2)">P20</text>
<text x="175.4" y="110.2" transform="rotate(-90 175.4 110.2)">P21</text>
<text x="178.1" y="110.2" transform="rotate(-90 178.1 110.2)">P22</text>
<text x="180.8" y="110.2" transform="rotate(-90 180.8 110.2)">P23</text>
<text x="183.5" y="110.2" transform="rotate(-90 183.5 110.2)">P24</text>
<text x="8.7" y="118.1">AP4_GP32/TT_DW_SPI_IO0</text>
<text x="8.7" y="115.4">AP4_GP33/TT_DW_SPI_IO1</text>
<text x="73.9" y="115.4">AP4_GP26/TT_DW_WAKEUP</text>
<text x="73.9" y="118.1">AP4_GP55/TT_BUZZER_GATE</text>
<text x="8.7" y="120.8">AP4_GP31/TT_DW_SPI_CLK</text>
<text x="73.9" y="120.8">AP4_GP88/TT_LED2_YELLOW</text>
<text x="167.3" y="130.1" transform="rotate(-90 167.3 130.1)">P18_UNUSED</text>
<text x="170" y="130.1" transform="rotate(-90 170 130.1)">P19_UNUSED</text>
<text x="172.7" y="132.8" transform="rotate(-90 172.7 132.8)">AP4_USB0_P</text>
<text x="175.4" y="132.8" transform="rotate(-90 175.4 132.8)">AP4_USB0_N</text>
<text x="178.1" y="144.1" transform="rotate(-90 178.1 144.1)">AP4_GP79/TT_LED2_RED</text>
<text x="180.8" y="144.1" transform="rotate(-90 180.8 144.1)">AP4_GP30/TT_FLASH_WP</text>
<text x="183.5" y="146.4" transform="rotate(-90 183.5 146.4)">AP4_GP06/TT_FLASH_HOLD</text>
<text x="73.9" y="155.7">AP4_GP09/TT_9DOF_SDA-COM0</text>
<text x="73.9" y="158.4">AP4_GP08/TT_9DOF_SCL-COM1</text>
<text x="43.7" y="166.6" transform="rotate(-90 43.7 166.6)">BLE_RFOUT</text>
<text x="46.4" y="167.7" transform="rotate(-90 46.4 167.7)">AP4_USB0_P</text>
<text x="49.1" y="167.7" transform="rotate(-90 49.1 167.7)">AP4_USB0_N</text>
<text x="51.8" y="179.1" transform="rotate(-90 51.8 179.1)">AP4_GP79/TT_LED2_RED</text>
<text x="54.4" y="179.1" transform="rotate(-90 54.4 179.1)">AP4_GP30/TT_FLASH_WP</text>
<text x="57.1" y="181.3" transform="rotate(-90 57.1 181.3)">AP4_GP06/TT_FLASH_HOLD</text>
</g>
<g font-size="1.5" fill="#757575">
<text x="237.6" y="76.3">GND</text>
<text x="103.2" y="87">GND</text>
<text x="111.2" y="111.2">GND</text>
<text x="116.1" y="111.2">AGND</text>
<text x="27.9" y="143.5">GND</text>
<text x="35.5" y="170.4">AGND</text>
</g>
</svg>
